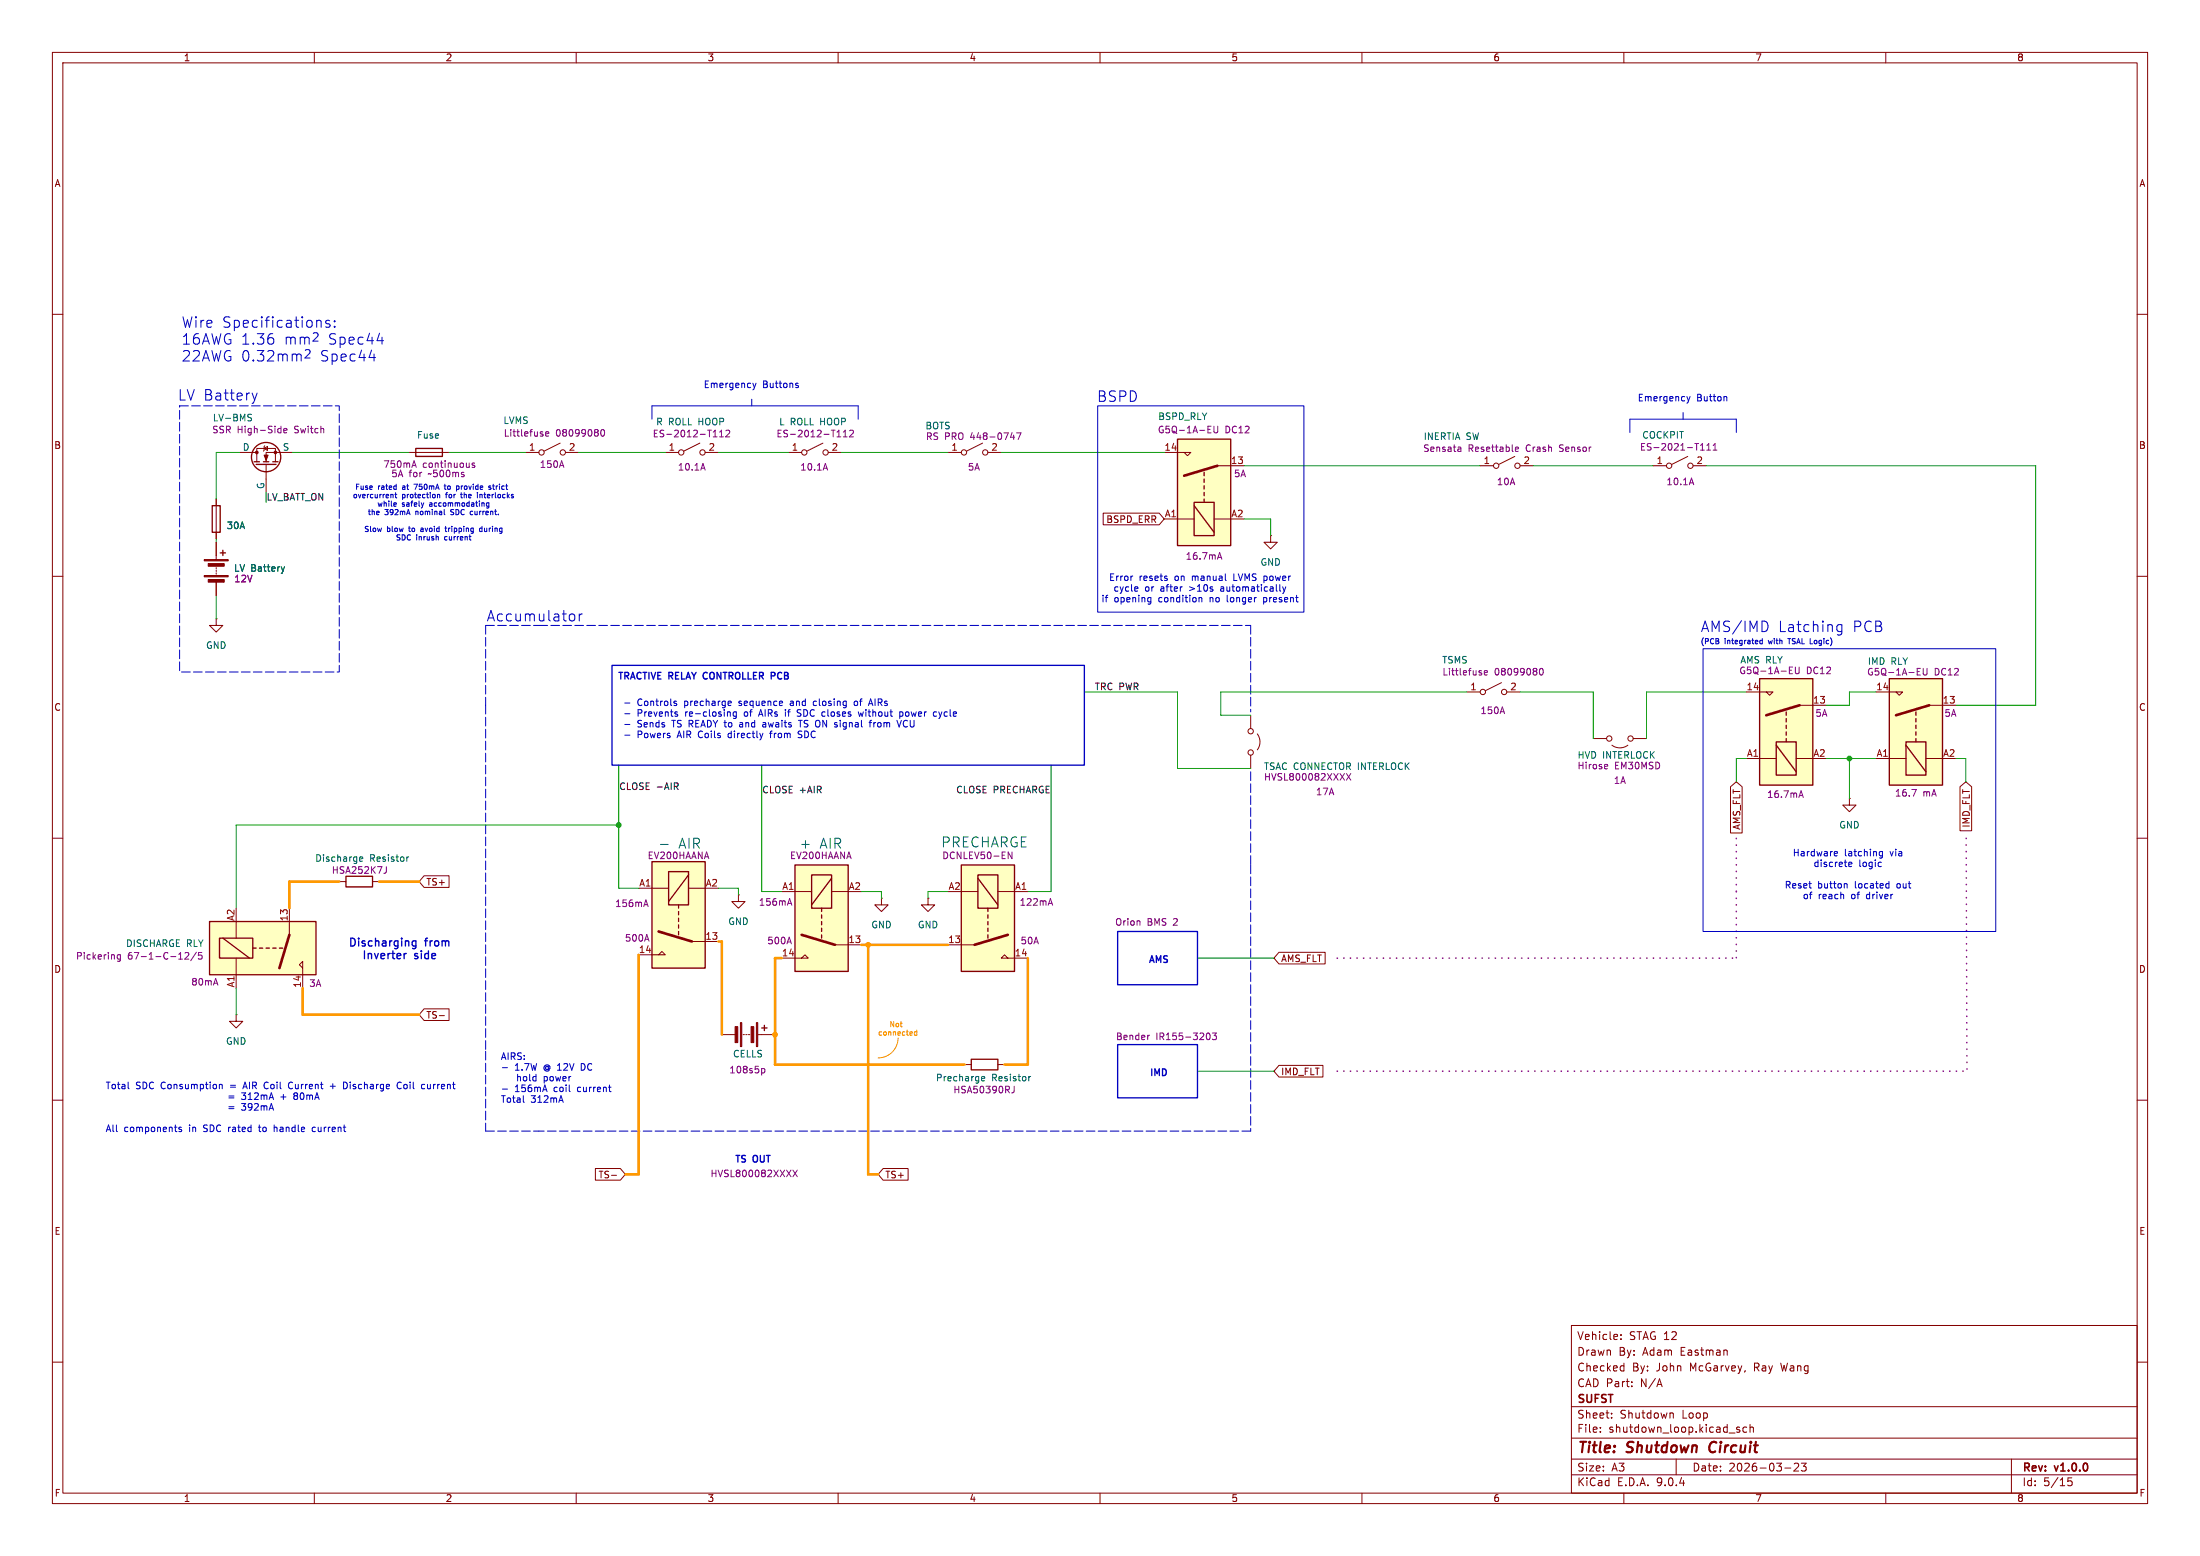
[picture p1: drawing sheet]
<svg xmlns="http://www.w3.org/2000/svg" width="420mm" height="297mm" viewBox="0 0 420 297" stroke-linecap="round" stroke-linejoin="round" font-family="sans-serif">
<g fill="none" stroke="#840000" stroke-width=".19">
<path d="M10 10h400v277h-400zM12 12h396v273h-396zM60 10v2M110 10v2M160 10v2M210 10v2M260 10v2M310 10v2M360 10v2M10 60h2M408 60h2M10 110h2"/>
<path d="M41.3 118.1v1.3h1.2l-1.2 1.3-1.3-1.3h1.3M41.3 118.1h.1M408 110h2M10 160h2M408 160h2M10 210h2M408 210h2M300 253h108v32h-108zM309.4 255.5v.2M309.4 254.8v.1M10 260h2M300 278.5h108"/>
<path d="M300 274.5h108M300 268.5h108M305.5 273.2v.2M305.5 272.5v.1M307.7 270.5v.2M307.7 269.8v.1M309.6 260.7l.4 .1M310 260.2v1.5M310 261.6l-.4 .1M311.5 264.5v.2M311.5 263.8v.1M319 269.7h.2l.2 .2v.8"/>
<path d="M320 278.5v3M331.6 272.8l.5 .2 .1 .2-.3 .2-.4-.1M331.6 272.5h.5M333.4 272.5l-.4-.1-.3 .3 .2 .6h.5M334.1 272.5l.2-.1 .4 .1v.9M334.1 271.9v1.5M342.5 279.4l.6-.1 .2 .1 .1 .3-1 1.1h1M343.9 279.3h.9l-.5 .6 .4 .1v.6l-.2 .2-.6-.2M384 278.5v6.5M408 260h2M60 285v2M110 285v2"/>
<path d="M160 285v2M210 285v2M260 285v2M300 281.5h108M310 285v2M340.7 280.2h1.2M360 285v2M395.5 282.1h-.7l-.1 .7 .2-.1h.5l.2 .2-.1 .5-.2 .2-.6-.2"/>
</g>
<path d="M326.6 275.5a1.27 1.27 0 0 0 0 1.6" fill="none" stroke="#840000" stroke-width=".4"/>
<path d="M183.5 165.1h10.2v20.3h-10.2z" fill="#ffffc2"/>
<g fill="none" stroke="#840000" stroke-width=".19">
<path d="M282.6 88.9h2.5M289.2 87.1l-3.1 1.5M290.2 88.9h2.5M315.6 88.9h2.5M322.2 87.1l-3 1.5M323.2 88.9h2.6M183.5 170.2h3.2M190.5 170.2h5.7M181 180.3h5.1M192.4 182.9l-.6-.7-.7 .7h5.1"/>
<circle cx="285.6" cy="88.9" r=".51"/>
<circle cx="289.7" cy="88.9" r=".51"/>
<circle cx="318.6" cy="88.9" r=".51"/>
<circle cx="322.7" cy="88.9" r=".51"/>
</g>
<path d="M183.5 165.1h10.2v20.3h-10.2zM186.7 167h3.8v6.4h-3.8zM186.7 167.6l3.8 5.1M188.6 173.4v.6M188.6 174.6v.7M188.6 175.9v.6M188.6 177.2v.6M188.6 178.4v.7" fill="none" stroke="#840000" stroke-width=".25"/>
<path d="M192.4 178.4l-6.3 1.9" fill="none" stroke="#840000" stroke-width=".51"/>
<g fill="none" stroke="#840084" stroke-width=".19">
<path d="M278.5 85.3l.4 .2v.7M278.9 86.1l-.4 .1M278.9 85.6l-.4 .1M289.3 85.8l.6-.2-.1-.2-.3-.1-.2 .2 .1 .6h.4M322.9 91.3l.4 1.2M324.6 85.9h.8M324.6 85l.4-.3v1.2M325.8 85.9h.8M325.8 85l.4-.3v1.2M327 85.9h.8M327 85l.4-.3v1.2M193.2 162.6v1.3l-.7-1.3v1.3"/>
<path d="M200.2 172.4h.6M200.5 171.5l.5 1.3"/>
</g>
<path d="M335.9 129.5h10.2v20.4h-10.2z" fill="#ffffc2"/>
<g fill="none" stroke="#840000" stroke-width=".19">
<path d="M280 132.1h2.6M286.6 130.3l-3 1.5M287.7 132.1h2.5M333.4 132.1h5.1l-.7 .6-.6-.6M343.5 134.6h5.1M304.2 141h2.5M307.7 142.2a2.54 2.54 0 0 0 3.1 0M311.8 141h2.5M333.4 144.8h5.7M342.9 144.8h3.2M141 170.8v1.3h1.2l-1.2 1.3-1.3-1.3h1.3M141 170.8h.1"/>
<path d="M45.1 193.7v1.2h1.3l-1.3 1.3-1.3-1.3h1.3M45.1 193.7h.1"/>
<circle cx="283.1" cy="132.1" r=".51"/>
<circle cx="287.1" cy="132.1" r=".51"/>
<circle cx="307.2" cy="141" r=".51"/>
<circle cx="311.3" cy="141" r=".51"/>
</g>
<path d="M335.9 129.5h10.2v20.4h-10.2zM341 135.9v.6M341 137.2v.6M341 138.4v.7M341 139.7v.6M339.1 141.6h3.8v6.4h-3.8zM339.1 142.2l3.8 5.1M341 141v.6" fill="none" stroke="#840000" stroke-width=".25"/>
<path d="M343.5 134.6l-6.3 1.9" fill="none" stroke="#840000" stroke-width=".51"/>
<path d="M283.4 128.4l.6-.1-.1-.2-.4-.1-.1 .2v.6h.5M294 127.7l.2-.1a.68 .68 0 0 1 .4 .6 .68 .68 0 0 1-.4 .6l-.3-.4zM341.6 127.9h.4M341.6 128.6h.6M341.6 127.3h.6M342.7 127.3v1.1l.3 .2 .3-.1 .2-.1v-1.1M306.5 145.9l.4 .1v.2l-.6 .1M306.9 146.7l-.4 .1M343.5 151.9h.6M343.8 150.9l.5 1.3" fill="none" stroke="#840084" stroke-width=".19"/>
<path d="M224.8 83.8h10.1v20.3h-10.1z" fill="#ffffc2"/>
<path d="M222.2 86.4h5.1l-.6 .6-.6-.6M222.2 99.1h5.8M231.8 99.1h3.1M232.4 88.9h5.1" fill="none" stroke="#840000" stroke-width=".19"/>
<path d="M224.8 83.8h10.1v20.3h-10.1zM228 95.9h3.8v6.3h-3.8zM228 96.5l3.8 5.1M229.9 90.2v.6M229.9 91.4v.7M229.9 92.7v.6M229.9 94v.6M229.9 95.3v.6" fill="none" stroke="#840000" stroke-width=".25"/>
<path d="M232.4 88.9l-6.3 1.9" fill="none" stroke="#840000" stroke-width=".51"/>
<path d="M230.6 82h.4M230.6 82.6h.6M230.6 81.4h.6M231.7 81.4v1l.3 .2h.3l.2-.2v-1M232.5 106.4h.6M232.8 105.5l.5 1.3" fill="none" stroke="#840084" stroke-width=".19"/>
<path d="M40 175.9h20.3v10.2h-20.3z" fill="#ffffc2"/>
<g fill="none" stroke="#840000" stroke-width=".19">
<path d="M41.3 95.3v7.6M127 86.4h2.5M133.6 84.6l-3 1.5M134.6 86.4h2.6M150.5 86.4h2.5M157.1 84.6l-3 1.5M158.1 86.4h2.6M181 86.4h2.5M187.6 84.6l-3.1 1.5M188.6 86.4h2.5M242.6 102.2v1.3h1.2l-1.2 1.3-1.3-1.3h1.3M242.6 102.2h.1"/>
<path d="M238.8 136.5v2.6M238.8 144.1v2.6M240 140.1a2.54 2.54 0 0 1 0 3M45.1 175.9v3.2M55.2 173.4v5M45.1 182.9v5.7M57.8 184.8l-.7-.6 .7-.7v5.1"/>
<circle cx="130" cy="86.4" r=".51"/>
<circle cx="134.1" cy="86.4" r=".51"/>
<circle cx="153.5" cy="86.4" r=".51"/>
<circle cx="157.6" cy="86.4" r=".51"/>
<circle cx="184" cy="86.4" r=".51"/>
<circle cx="188.1" cy="86.4" r=".51"/>
<circle cx="238.8" cy="139.6" r=".51"/>
<circle cx="238.8" cy="143.6" r=".51"/>
</g>
<path d="M40.5 96.5h1.5v5.1h-1.5zM40 175.9h20.3v10.2h-20.3zM41.9 179.1h6.4v3.8h-6.4zM42.5 179.1l5.1 3.8M48.3 181h.6M49.5 181h.7M50.8 181h.6M52.1 181h.6M53.3 181h.7" fill="none" stroke="#840000" stroke-width=".25"/>
<path d="M55.2 178.4l-1.9 6.4" fill="none" stroke="#840000" stroke-width=".51"/>
<g fill="none" stroke="#840084" stroke-width=".19">
<path d="M134.2 88.5l.4 1.2M136.2 83.4h.7M137.4 83.4h.7M137.4 82.5l.3-.4v1.3M138.6 82.2l.5-.1 .2 .4-.8 .9h.8M157.6 88.5l.4 1.2M159.8 83.4h.7M161 83.4h.7M161 82.5l.4-.4v1.3M162.2 82.2l.5-.1 .2 .4-.8 .9h.8M192.9 83.5h.8M193.5 83v.9"/>
<path d="M194.1 82.6h.8l-.5 1.3M257 147.6l.9 1.3M257.9 147.6l-.9 1.3M23 182.2v1.1l-.3 .2-.3-.1M23 182.3l-.4-.1-.2 .3 .1 .5h.5M34.1 183.1h.7M34.2 182.1l.3-.3v1.3M35.3 181.9l.5-.1 .2 .4-.7 .9h.7M37.5 181.7l-1.1 1.7M38.5 181.8h-.6v.6l.1-.1 .5 .1 .1 .1-.1 .5-.2 .1-.4-.1"/>
</g>
<path d="M151.8 165.1h10.1v20.3h-10.1z" fill="#ffffc2"/>
<path d="M45.7 86.4h3.3M49 88.1v-2.5h3.6v2.5M50.4 85.6l.7-.4v.8zM50.5 85.1l-.2 1M50.8 88.6v5.4M55.9 86.4h-5.1v1.7M149.2 170.2h5.7M158.7 170.2h3.2M149.2 182.9h5.1l-.6-.7-.7 .7M159.4 180.3h5.1" fill="none" stroke="#840000" stroke-width=".19"/>
<g fill="none" stroke="#840000" stroke-width=".25">
<path d="M48.5 88.1h1M48.9 88.6h3.8M50.3 88.1h1M52.1 88.1h1M151.8 165.1h10.1v20.3h-10.1zM154.9 167h3.8v6.4h-3.8zM156.8 173.4v.6M156.8 174.6v.7M156.8 175.9v.6M156.8 177.2v.6M156.8 178.4v.7M158.7 167.6l-3.8 5.1"/>
<circle cx="50.8" cy="87.2" r="2.79"/>
</g>
<path d="M153 178.4l6.4 1.9" fill="none" stroke="#840000" stroke-width=".51"/>
<path d="M53.5 81.8h.1M53.6 81.4v1.2M53.6 82.6h-.1M54.2 82.2l.6-.1-.1-.3h-.3l-.2 .2v.6h.5M150.4 172.4h.6M150.7 171.5l.5 1.3" fill="none" stroke="#840084" stroke-width=".19"/>
<g fill="#840000" stroke="#840000" stroke-width=".19">
<path d="M50.4 86.9h.8l-.4 1z"/>
<circle cx="49" cy="86.4" r=".25"/>
<circle cx="52.6" cy="86.4" r=".25"/>
</g>
<path d="M47.5 79.7l.4 .1 .1 .3-.2 .2h-.3M47.5 79.1h.5" fill="none" stroke="#006464" stroke-width=".19"/>
<path d="M360.7 129.5h10.1v20.4h-10.1z" fill="#ffffc2"/>
<g fill="none" stroke="#840000" stroke-width=".19">
<path d="M78.1 86.4h7.6M358.1 132.1h5.1l-.6 .6-.7-.6M368.3 134.6h5.1M353.1 152.4v1.3h1.2l-1.2 1.2-1.3-1.2h1.3M353.1 152.4h.1M358.1 144.8h5.8M367.7 144.8h3.1M64.8 168.3h1.2M71.1 168.3h1.3M168.3 171.5v1.2h1.2l-1.2 1.3-1.3-1.3h1.3M168.3 171.5h.1M137.8 197.5h2.5"/>
<path d="M141.9 197.5h.2M142.4 197.5h.2M142.9 197.5h.2M144.7 197.5h3.3"/>
</g>
<path d="M79.4 85.6h5.1v1.5h-5.1zM360.7 129.5h10.1v20.4h-10.1zM365.8 135.9v.6M365.8 137.2v.6M365.8 138.4v.7M365.8 139.7v.6M363.9 141.6h3.8v6.4h-3.8zM363.9 142.2l3.8 5.1M365.8 141v.6M66 167.3h5.1v2h-5.1zM145.4 196.2h1M145.9 195.7v1" fill="none" stroke="#840000" stroke-width=".25"/>
<path d="M368.3 134.6l-6.4 1.9" fill="none" stroke="#840000" stroke-width=".51"/>
<path d="M78.7 88.9h.7M79 88l.5 1.2M90.6 88.4h-.3l-.2 .2 .1 .1 .4 .2v.3h-.5M366 128.2h.4M366 128.8h.6M366 127.6h.6M367.2 127.6v1l.2 .2h.4l.1-.2v-1M365 150.7h.8l-.5 1.3M73.8 165.4l-.1 1.1-.4 .2M145.4 204l.4-.1 .2 .3-.1 .5h-.5" fill="none" stroke="#840084" stroke-width=".19"/>
<path d="M68.6 164l.7-.1-.1-.3h-.4l-.2 .1 .1 .6h.5M78 163.6l-.3 .2" fill="none" stroke="#006464" stroke-width=".19"/>
<g fill="#840000" stroke="#840000" stroke-width=".19">
<path d="M144.4 195.2h.3v4.6h-.3z"/>
<path d="M141.4 195.2h.2v4.6h-.2z"/>
<path d="M143.4 196h.5v3h-.5z"/>
<path d="M140.3 196h.5v3h-.5z"/>
</g>
<path d="M124.5 164.5h10.1v20.3h-10.1z" fill="#ffffc2"/>
<g fill="none" stroke="#840000" stroke-width=".19">
<path d="M41.3 95.3v1.2M100.3 86.4h2.6M106.9 84.6l-3 1.5M107.9 86.4h2.6M210.6 97.9h10.7l.9 1.2-.9 1.1h-10.7zM41.3 101.6v1.3M41.3 103.5v3.3M41.3 108.3v.3M41.3 108.8v.3M41.3 109.3v.3M41.3 111.1v2.6M330.4 150.2l1.1-1 1.1 1v8.8h-2.2z"/>
<path d="M374.2 150.2l1.1-1 1.1 1v8.4h-2.2zM81 167.2h4.7v2.2h-4.7l-1-1.1zM121.9 169.5h5.7M131.4 169.5h3.2M132.1 179.7h5.1M177.2 171.5v1.2h1.2l-1.2 1.3-1.3-1.3h1.3M177.2 171.5h.1M81 192.6h4.7v2.2h-4.7l-1-1.1zM83.9 193.9h.9M121.9 182.2h5.1l-.6-.6-.7 .6M244.2 181.8h8.8v2.2h-8.8l-1-1.1zM184.1 203.2h1.3"/>
<path d="M190.5 203.2h1.3M244.2 203.4h8.4v2.2h-8.4l-1-1.1zM113.7 223h4.7l1 1.2-1 1.1h-4.7zM116.7 224.3h1M168.6 223h4.8v2.3h-4.8l-1-1.1z"/>
<circle cx="103.4" cy="86.4" r=".51"/>
<circle cx="107.4" cy="86.4" r=".51"/>
</g>
<path d="M42 105.5h1.1M42.5 105v1M124.5 164.5h10.1v20.3h-10.1zM127.6 166.4h3.8v6.3h-3.8zM129.5 172.7v.7M129.5 174v.6M129.5 175.3v.6M129.5 176.5v.7M129.5 177.8v.6M131.4 167l-3.8 5.1M185.4 202.2h5.1v2h-5.1z" fill="none" stroke="#840000" stroke-width=".25"/>
<path d="M125.7 177.8l6.4 1.9" fill="none" stroke="#840000" stroke-width=".51"/>
<path d="M54.3 108.2l-.3 .8M126.1 161.2h1.4M187.4 205.9l.6-.1-.1-.3h-.3l-.2 .2v.6h.5M196.8 205.5l-.4 .2" fill="none" stroke="#006464" stroke-width=".19"/>
<path d="M104.2 82.8l.6-.1-.1-.2-.4-.1-.1 .2v.6h.5M114.8 82.1l.2-.1a.68 .68 0 0 1 .4 .6 .68 .68 0 0 1-.4 .7l-.3-.5zM123 172.7h.6M123.3 171.8l.4 1.2M219.5 197.6l-.3 .1M230.4 197.3l.2-.1a.68 .68 0 0 1 .4 .6 .68 .68 0 0 1-.4 .6l-.2-.1M231.4 197.2h.8l-.4 .5 .4 .1v.5l-.2 .1-.6-.1M193.6 207.3v1.1l-.5 .2M151.4 223.3l.8 1.3M152.2 223.3l-.8 1.3" fill="none" stroke="#840084" stroke-width=".19"/>
<g fill="#840000" stroke="#840000" stroke-width=".19">
<path d="M39 106.8h4.6v.3h-4.6z"/>
<path d="M39 109.9h4.6v.2h-4.6z"/>
<path d="M39.8 107.6h3v.5h-3z"/>
<path d="M39.8 110.6h3v.5h-3z"/>
</g>
<path d="M129 150.1l.5 .6M129.3 149.5l.2 .2-.2 .3" fill="none" stroke="#0f0f0f" stroke-width=".19"/>
<path d="M34.3 77.5h30.5v50.8h-30.5zM92.7 119.4v15.2M92.7 119.4h10.2M102.9 119.4h135.9M238.8 119.4v16.5M92.7 134.6v66.1M238.8 147.3v17.8M238.8 165.1v50.8M92.7 215.9h10.2M92.7 200.7v15.2M238.8 215.9h-135.9" fill="none" stroke="#0000c2" stroke-width=".19" stroke-dasharray="1.7 .6"/>
<g fill="none" stroke="#0000c2" stroke-width=".19">
<path d="M48.1 75l.5 1.4M48.6 76.4l-.2 .4M49.1 75l-.5 1.4M52.2 64.6v.9M60.7 61.1h.3l.3 .3v1.1M62.9 61.2l-.4-.1-.3 .3 .1 .3 .6 .2v.5h-.7M63.9 62.3v.2M63.9 61.2v.2M70.5 68.2h1.2M71.4 67.6v1.3M72 65h1.2M143.5 76.2v1.3"/>
<path d="M143.7 73.1l.3 .9M144 74l-.3 .4M144.3 73.1l-.3 .9M152.1 73.6h.3v.2l-.4 .2M152.1 73.1l.3 .1M209.5 77.5h39.4v39.3h-39.4zM321.3 78.7v1.3M322 75.7l.3 .8M322.3 76.5l-.3 .5M322.6 75.7l-.3 .8M329.5 75.7l.2 .2v.6M74.7 94.4h.3v.6"/>
<path d="M75.3 96h.3l.1 .2-.5 .1M75.4 94.4h.4M75.5 94v.9l.3 .1M75.6 96.6h-.3M79 92.4h.7M80.9 96l-.2 .6M83.5 94.5l.4-.1v.6M83.5 94.4v.6M84.8 92.8h.4M84.8 98.1l.1 .1M84.9 92.4v.9l.3 .1M86 98.2h.2"/>
<path d="M87.2 92.8h.2l.2 .1-.1 .5h-.3M89.9 98.2h.2M91.1 94.4v.6M93.3 96v.8l-.2 .2-.2-.1M93.3 96h-.3l-.1 .2v.4h.4M93.7 92.8h-.3l-.1 .1 .1 .1 .3 .1v.3h-.4M94 92.8h.4M94.2 92.4v1M124.5 80v-2.5h39.3v2.5M311.1 82.6v-2.6h20.4v2.6M80.4 100.8h.1M80.4 101.1l-.1 .1 .1 .3"/>
<path d="M83.5 102.4l.2 .2v.5M84.9 100.8h.4M85.1 100.5v.8l.2 .2M89.8 103.1h.1M92 100.8h-.3l-.2 .2 .1 .4h.4M92 100.5v1M109.1 117.2a.54 .54 0 0 1 .6 .4v.5a.54 .54 0 0 1-.6 .4M110.6 117.2v1.3M111.2 117.2l-.4 .1-.2 .3M216.1 110h.2M216.8 112l.4 .1v.2l-.6 .1M217.2 112.8l-.4 .1"/>
<path d="M219.3 114l.4 .1M219.7 114v1.1l-.2 .2M219.7 114.8l-.4 .1M222.8 110.4v.3M228.9 114.2l.2-.2 .3 .1v.8M228.9 114v.9M241.2 114.8l.4 .1M241.2 114v1.3M244.4 112.8l.1 .1M244.9 112l.3 .9M245.2 112.9l-.3 .4M245.5 112l-.3 .9"/>
<path d="M337.3 118.8a1.39 1.39 0 0 1 0 1.5M351.6 119.2v1.6a.54 .54 0 0 1-.8 .3M351.6 119.3l-.6-.1-.2 .2M119.3 134.2h.9M119.3 136.2h.9M119.3 138.3h.9M128.7 134.2l.5 .2-.1 .2-.3 .1M128.7 133.9h.4M129 136.3l.3 .1 .1 .1-.4 .2M129 135.9h.3M139.2 133.8l.3 .1 .1 .2-.6 .2M139.2 135.9l.2 .2v.6"/>
<path d="M139.5 134.6l-.3 .1M140 137.1h.1M140.6 135.9h-.4l-.2 .2 .1 .6h.5M140.6 135.9v1l-.3 .2M141.6 137.9l-.4 .1M141.7 138.3h-.3l-.2 .2v.2l.5 .1M145.2 135.5l-.4 1.2M145.6 138h.5M146.1 138.3h-.3l-.2 .2v.2l.5 .1M146.9 140h.5M147.2 139.6l-.1 1.2M149.9 135.5v.1"/>
<path d="M149.9 135.9v.8M152.2 136.7h.5M152.2 135.6v.3l.5 .2M152.4 137.5h.7M152.8 137.5v1.3M152.9 139.5h-.3l-.2 .3 .1 .3 .3 .1M155.5 133.8l-.2 .3v.3l.2 .3M163.6 133.9l-.3-.1-.2 .3v.5l.2 .1 .3-.1M163.8 135.9l.3 .8 .2-.6 .3 .6 .2-.8M165.8 134.7l.4-1.3 .4 1.3M165.9 134.3h.6M165.9 137.9h.5"/>
<path d="M166.1 137.6v.1M166.8 137.9v.9M167.2 137.9l-.4 .3M171.8 135.9h.3l.3 .2-.1 .6h-.5M171.8 135.9v1.2M172.1 137.5l-.4 1.3M172.9 137.5a.66 .66 0 0 0-.5 .7 .66 .66 0 0 0 .6 .6M179.2 135.9l.3 .8-.3 .4M325.1 123.8h55.9v54h-55.9zM336.4 121.9v1M336.4 122.3l-.3-.1-.1 .2 .1 .4h.3M350.8 120.4l.2 .2 .6-.1"/>
<path d="M119.3 140.3h.9M152.4 140.7l.4 .1M350.2 163.3h.5M350.2 162.6l.4-.1 .2 .3-.6 .1M352.3 168.7l.3 .1v.7M353 164.6v.8h.5M353.5 164.6v.3l-.6 .1M359 164.6h.2M359.2 165.4h-.2M359.4 162.6l-.4-.1-.2 .3 .1 .5h.5M359.4 162.5v1.1l-.3 .2-.3-.1M360.2 168.7h.4"/>
<path d="M360.6 168.2v1.3M360.6 169.4l-.4 .1M24.5 207.6l.1 .2M34.6 215.2h-.3l-.2 .1 .1 .2 .4 .1v.3h-.5M41.9 207v.8M41.9 207.1l.2-.1h.3v.8M43.7 209.2h1M43.7 209.6h1M43.7 211.2h1M43.7 211.6h1M46.1 208.6h.8l-.4 .5 .3 .1v.5l-.1 .2-.6-.2M46.1 210.6h.8l-.4 .5 .3 .1v.6l-.1 .1-.6-.1"/>
<path d="M46.8 206.6l-.4 1.2M47.4 209.9h.7M47.4 209l.3-.4v1.3M48.1 211.2l-.2 .2h-.4l-.1-.2v-.3l.2-.3h.3l.2 .3a.84 .84 0 0 1-.4 1h-.2M48.6 210.8l.5-.2 .2 .4M49.3 208.7v.3M49.3 215.2h.5M49.5 214.7v1.1l.2 .2M50 209l.4 .2M50 211.1l.4 .1M50.4 209.2v.7M50.4 211.2v.7"/>
<path d="M50.9 209.1l-.3-.1-.2 .2M50.9 211.1h-.3l-.2 .1M52.3 214.7v1.3M52.8 215.2h-.3l-.2 .1M55.6 206.6a.64 .64 0 0 0-.5 .6 .64 .64 0 0 0 .5 .6M57.9 208.7a.69 .69 0 0 1-.3 1.2l-.1-.1M60.2 215.2h-.4l-.2 .2 .1 .5h.5M60.2 209.5h.6M60.5 208.6l.4 1.3M63 207.3h1M63.5 206.9v.9M65.6 206.6a.64 .64 0 0 1 .7 .6 .64 .64 0 0 1-.7 .6"/>
<path d="M76.6 206.7a.6 .6 0 0 0-.8 .4 .6 .6 0 0 0 .6 .7l.2-.1M80.9 207h.2M81.1 207.8h-.2M81.6 207v.6l.2 .2M95.9 203.8h1M95.9 207.9h1M99.9 210.2l.2 .2M111.3 203h-.3v1.3h.3M116.2 207.5h.5M116.5 208.4h.2"/>
</g>
<path d="M331.5 170.2v12.7M331.5 160v10.2M375.3 160l.2 44.4M255.3 182.9h76.2M255.3 204.5h120" fill="none" stroke="#840084" stroke-width=".3" stroke-dasharray=".1 1.2"/>
<g fill="none" stroke="#009600" stroke-width=".19">
<path d="M45.7 86.4h-4.4v8.9M55.9 86.4h22.2M85.7 86.4h14.6M110.5 86.4h16.5M137.2 86.4h13.3M160.7 86.4h20.3M191.1 86.4h31.1M237.5 88.9h45.1M237.5 99.1h5.1v3.1M292.7 88.9h22.9M325.8 88.9h62.8v45.7h-15.2M41.3 102.9v.6"/>
<path d="M41.3 113.7v4.4M207 132.1h17.8v14.6h14M280 132.1h-47v4.4h5.8M290.2 132.1h14v8.9M333.4 132.1h-19.1v8.9M358.1 132.1h-5v2.5h-4.5M118.1 157.5h-73v15.9M118.1 146.1v23.4h3.8M145.4 146.1v24.1h3.8M200.7 146.1v24.1h-4.5M333.4 144.8h-1.9v4.4M348.6 144.8h9.5"/>
<path d="M353.1 144.8v7.6M373.4 144.8h1.9v4.4M137.2 169.5h3.8v1.3M164.5 170.2h3.8v1.3M181 170.2h-3.8v1.3M45.1 188.6v5.1M228.6 182.9h14.6M228.6 204.5h14.6"/>
</g>
<path d="M64.8 168.3h-9.6v5.1M72.4 168.3h7.6M137.2 179.7h.6v17.8M57.8 188.6v5.1h22.2M121.9 182.2v42h-2.5M149.2 182.9h-1.2v20.3h36.1M164.5 180.3h16.5M165.7 180.3v43.9h1.9M196.2 182.9v20.3h-4.4" fill="none" stroke="#f90" stroke-width=".5"/>
<path d="M171.4 198.1a3.8 3.8 0 0 1-3.8 3.8M175 196.6v1M175 197l-.3-.1-.2 .2 .1 .5h.4" fill="none" stroke="#f90" stroke-width=".19"/>
<path d="M116.8 127h90.2v19.1h-90.2zM78 179.7v.9M79.4 179.6v1.2l-.3 .3-.3-.1M79.4 179.7l-.4-.1-.3 .3 .1 .6h.6M213.4 177.8h15.2v10.2h-15.2zM77.1 182v1M77.2 182.1l-.1 .2M213.4 199.4h15.2v10.2h-15.2z" fill="none" stroke="#0000c2" stroke-width=".25"/>
<g fill="#f90" stroke="#f90" stroke-width=".19">
<circle cx="148" cy="197.5" r=".46"/>
<circle cx="165.7" cy="180.3" r=".46"/>
</g>
<g fill="#009600" stroke="#009600" stroke-width=".19">
<circle cx="118.1" cy="157.5" r=".46"/>
<circle cx="353.1" cy="144.8" r=".46"/>
</g>
<g font-size="2.8" fill="#0000c2">
<text x="34.5" y="62.8">Wire</text>
<text x="42.3" y="62.8">Specifications:</text>
<text x="34.5" y="66">16AWG 1.36</text>
<text x="34.5" y="69.2">22AWG 0.32mm^{2}Spec44</text>
<text x="54.2" y="66">mm^{2}Spec44</text>
<text x="33.9" y="76.7">LV Battery</text>
<text x="209.4" y="76.9">BSPD</text>
<text x="92.8" y="118.8">Accumulator</text>
<text x="324.6" y="120.9">AMS/IMD</text>
<text x="339.5" y="120.9">Latching</text>
<text x="353.7" y="120.9">PCB</text>
</g>
<g font-size="2.8" fill="#840000">
<text x="301" y="277.9">Title:</text>
<text x="310.6" y="277.9">Shutdown</text>
<text x="327.2" y="277.9">Circuit</text>
</g>
<text font-size="2.7" fill="#006464" x="179.6" y="162">PRECHARGE</text>
<g font-size="2.7" fill="#840084">
<text x="129.5" y="162.2">AIR</text>
<text x="152.6" y="162.2">+</text>
<text x="156.4" y="162.2">AIR</text>
</g>
<g font-size="2.1" fill="#0000c2">
<text x="66.4" y="181">Discharging</text>
<text x="69" y="183.4">Inverter</text>
<text x="79.1" y="183.4">side</text>
<text x="81.1" y="181">from</text>
</g>
<g font-size="2.1" fill="#840000">
<text x="301" y="256">Vehicle:</text>
<text x="311" y="256">STAG 12</text>
<text x="301" y="262">Checked</text>
<text x="301" y="259">Drawn</text>
<text x="309" y="259">By:</text>
<text x="311.6" y="262">By:</text>
<text x="313.7" y="259">Adam</text>
<text x="316.2" y="262">John</text>
<text x="321" y="259">Eastman</text>
<text x="322.7" y="262">McGarvey,</text>
<text x="335.1" y="262">Ray</text>
<text x="340.4" y="262">Wang</text>
<text x="301" y="268.2">SUFST</text>
<text x="301" y="265">CAD Part:</text>
<text x="313.2" y="265">N/A</text>
<text x="301" y="273.7">File:</text>
<text x="301" y="271">Sheet:</text>
<text x="307.1" y="273.7">shutdown_loop.kicad_sch</text>
<text x="309.2" y="271">Shutdown</text>
<text x="321.2" y="271">Loop</text>
<text x="301" y="281.1">Size:</text>
<text x="307.6" y="281.1">A3</text>
<text x="323" y="281.1">Date:</text>
<text x="330" y="281.1">2026-03-23</text>
<text x="386" y="281.3">Rev:</text>
<text x="392.4" y="281.3">v1.0.0</text>
<text x="301" y="283.9">KiCad</text>
<text x="308.7" y="283.9">E.D.A.</text>
<text x="316.3" y="283.9">9.0.4</text>
<text x="386" y="283.9">Id:</text>
<text x="390.1" y="283.9">5/15</text>
</g>
<g font-size="1.8" fill="#840000">
<text x="35" y="11.9">1</text>
<text x="85" y="11.9">2</text>
<text x="135" y="11.9">3</text>
<text x="185" y="11.9">4</text>
<text x="235" y="11.9">5</text>
<text x="285" y="11.9">6</text>
<text x="335" y="11.9">7</text>
<text x="385" y="11.9">8</text>
<text x="10.3" y="35.9">A</text>
<text x="408.3" y="35.9">A</text>
<text x="10.3" y="85.9">B</text>
<text x="408.2" y="85.9">B</text>
<text x="211.1" y="100">BSPD_ERR</text>
<text x="10.3" y="135.9">C</text>
<text x="408.2" y="135.9">C</text>
<text x="332.4" y="158.5" transform="rotate(-90 332.4 158.5)">AMS_FLT</text>
<text x="376.2" y="158.1" transform="rotate(-90 376.2 158.1)">IMD_FLT</text>
<text x="81.3" y="169.2">TS+</text>
<text x="10.3" y="185.9">D</text>
<text x="244.5" y="183.8">AMS_FLT</text>
<text x="408.2" y="185.9">D</text>
<text x="81.3" y="194.6">TS-</text>
<text x="244.5" y="205.4">IMD_FLT</text>
<text x="114.2" y="225.1">TS-</text>
<text x="168.9" y="225.1">TS+</text>
<text x="10.3" y="235.9">E</text>
<text x="408.3" y="235.9">E</text>
<text x="10.3" y="285.9">F</text>
<text x="35" y="286.9">1</text>
<text x="85" y="286.9">2</text>
<text x="135" y="286.9">3</text>
<text x="185" y="286.9">4</text>
<text x="235" y="286.9">5</text>
<text x="285" y="286.9">6</text>
<text x="335" y="286.9">7</text>
<text x="385" y="286.9">8</text>
<text x="408.3" y="285.9">F</text>
</g>
<g font-size="1.8" fill="#0000c2">
<text x="134.2" y="74.3">Emergency</text>
<text x="145.6" y="74.3">Buttons</text>
<text x="312.6" y="76.8">Emergency</text>
<text x="323.9" y="76.8">Button</text>
<text x="211.6" y="111.1">Error</text>
<text x="212.5" y="113.1">cycle</text>
<text x="217.5" y="111.1">resets</text>
<text x="218.5" y="113.1">or</text>
<text x="221.7" y="113.1">after</text>
<text x="224.4" y="111.1">on</text>
<text x="227.3" y="113.1">&gt;10s</text>
<text x="227.9" y="111.1">manual</text>
<text x="233.5" y="113.1">automatically</text>
<text x="236" y="111.1">LVMS power</text>
<text x="210.2" y="115.2">if</text>
<text x="212.7" y="115.2">opening</text>
<text x="221.3" y="115.2">condition</text>
<text x="231.3" y="115.2">no</text>
<text x="234.8" y="115.2">longer</text>
<text x="241.9" y="115.2">present</text>
<text x="117.9" y="130.1">TRACTIVE RELAY CONTROLLER PCB</text>
<text x="121.6" y="135">Controls</text>
<text x="121.6" y="137">Prevents</text>
<text x="130.7" y="135">precharge</text>
<text x="130.9" y="137">re-closing</text>
<text x="141.4" y="135">sequence</text>
<text x="142.4" y="137">of</text>
<text x="145.5" y="137">AIRs</text>
<text x="150.6" y="137">if</text>
<text x="151.4" y="135">and</text>
<text x="153.2" y="137">SDC closes</text>
<text x="156" y="135">closing</text>
<text x="164.1" y="135">of</text>
<text x="165.3" y="137">without</text>
<text x="167.1" y="135">AIRs</text>
<text x="173.4" y="137">power</text>
<text x="180.1" y="137">cycle</text>
<text x="121.6" y="139.1">Sends</text>
<text x="121.6" y="141.1">Powers</text>
<text x="128.4" y="139.1">TS READY to</text>
<text x="129.5" y="141.1">AIR Coils</text>
<text x="139.5" y="141.1">directly</text>
<text x="141.9" y="139.1">and</text>
<text x="146.6" y="139.1">awaits</text>
<text x="147.8" y="141.1">from</text>
<text x="153.3" y="141.1">SDC</text>
<text x="153.8" y="139.1">TS ON signal</text>
<text x="167.9" y="139.1">from</text>
<text x="173.4" y="139.1">VCU</text>
<text x="342.1" y="163.7">Hardware</text>
<text x="346.1" y="165.7">discrete</text>
<text x="352.1" y="163.7">latching</text>
<text x="354.9" y="165.7">logic</text>
<text x="361" y="163.7">via</text>
<text x="340.6" y="169.8">Reset</text>
<text x="344" y="171.8">of</text>
<text x="347" y="169.8">button</text>
<text x="347.1" y="171.8">reach</text>
<text x="353.6" y="171.8">of</text>
<text x="354.2" y="169.8">located</text>
<text x="356.6" y="171.8">driver</text>
<text x="362.4" y="169.8">out</text>
<text x="219.1" y="184.2">AMS</text>
<text x="95.5" y="202.5">AIRS:</text>
<text x="20.1" y="208.1">Total</text>
<text x="25.9" y="208.1">SDC Consumption</text>
<text x="44.3" y="208.1">=</text>
<text x="47" y="208.1">AIR Coil</text>
<text x="56.1" y="208.1">Current</text>
<text x="64.2" y="208.1">+</text>
<text x="67" y="208.1">Discharge</text>
<text x="77.5" y="208.1">Coil</text>
<text x="82.3" y="208.1">current</text>
<text x="98.3" y="204.6">1.7W</text>
<text x="98.3" y="208.7">156mA</text>
<text x="99.1" y="206.6">hold</text>
<text x="103.9" y="204.6">@ 12V</text>
<text x="104.4" y="206.6">power</text>
<text x="105.9" y="208.7">coil</text>
<text x="110.6" y="208.7">current</text>
<text x="111.5" y="204.6">DC</text>
<text x="219.3" y="205.7">IMD</text>
<text x="48.6" y="210.2">=</text>
<text x="48.6" y="212.2">=</text>
<text x="51.4" y="210.2">312mA</text>
<text x="51.4" y="212.2">392mA</text>
<text x="59" y="210.2">+</text>
<text x="95.5" y="210.7">Total</text>
<text x="101.4" y="210.7">312mA</text>
<text x="20.1" y="216.3">All</text>
<text x="23.7" y="216.3">components</text>
<text x="36.2" y="216.3">in</text>
<text x="39.2" y="216.3">SDC rated</text>
<text x="50.2" y="216.3">to</text>
<text x="53.3" y="216.3">handle</text>
<text x="60.8" y="216.3">current</text>
<text x="140.1" y="222.3">TS</text>
<text x="143.8" y="222.3">OUT</text>
</g>
<g font-size="1.8" fill="#840084">
<text x="40.4" y="82.9">SSR High-Side</text>
<text x="56.3" y="82.9">Switch</text>
<text x="96.1" y="83.5">Littlefuse</text>
<text x="106.1" y="83.5">08099080</text>
<text x="124.5" y="83.7">ES-2012-T112</text>
<text x="148.1" y="83.7">ES-2012-T112</text>
<text x="176.6" y="82.1">BOTS</text>
<text x="220.9" y="82.9">G5Q-1A-EU</text>
<text x="233.8" y="82.9">DC12</text>
<text x="73.1" y="89.5">750mA</text>
<text x="80.7" y="89.5">continuous</text>
<text x="102.9" y="89.5">150A</text>
<text x="176.7" y="84.2">RS PRO 448-0747</text>
<text x="271.6" y="86.5">Sensata</text>
<text x="280.3" y="86.5">Resettable</text>
<text x="291.4" y="86.5">Crash</text>
<text x="298" y="86.5">Sensor</text>
<text x="313" y="86.2">ES-2021-T111</text>
<text x="74.6" y="91.3">5A</text>
<text x="78.1" y="91.3">for</text>
<text x="81.9" y="91.3">~500ms</text>
<text x="129.3" y="90">10.1A</text>
<text x="152.7" y="90">10.1A</text>
<text x="184.7" y="90">5A</text>
<text x="235.5" y="91.3">5A</text>
<text x="285.7" y="92.8">10A</text>
<text x="318" y="92.8">10.1A</text>
<text x="226.3" y="107">16.7mA</text>
<text x="44.6" y="111.4">12V</text>
<text x="275.3" y="129.1">Littlefuse</text>
<text x="285.3" y="129.1">08099080</text>
<text x="331.9" y="128.9">G5Q-1A-EU</text>
<text x="332.1" y="126.8">AMS RLY</text>
<text x="344.8" y="128.9">DC12</text>
<text x="356.3" y="129.1">G5Q-1A-EU</text>
<text x="356.5" y="127.1">IMD</text>
<text x="369.2" y="129.1">DC12</text>
<text x="282.5" y="136.5">150A</text>
<text x="346.5" y="137">5A</text>
<text x="371.1" y="137">5A</text>
<text x="241.2" y="149.2">HVSL800082XXXX</text>
<text x="301.1" y="147">Hirose</text>
<text x="308" y="149.8">1A</text>
<text x="308.2" y="147">EM30MSD</text>
<text x="251.1" y="152">17A</text>
<text x="337.3" y="152.5">16.7mA</text>
<text x="361.7" y="152.2">16.7</text>
<text x="367.1" y="152.2">mA</text>
<text x="63.3" y="167">HSA252K7J</text>
<text x="123.5" y="164.2">EV200HAANA</text>
<text x="150.7" y="164.2">EV200HAANA</text>
<text x="179.8" y="164.2">DCNLEV50-EN</text>
<text x="117.3" y="173.3">156mA</text>
<text x="144.8" y="173.1">156mA</text>
<text x="194.6" y="173.1">122mA</text>
<text x="119.2" y="179.9">500A</text>
<text x="212.8" y="176.9">Orion</text>
<text x="219" y="176.9">BMS</text>
<text x="224.1" y="176.9">2</text>
<text x="14.4" y="183.4">Pickering</text>
<text x="24.4" y="183.4">67-1-C-12/5</text>
<text x="146.4" y="180.4">500A</text>
<text x="194.7" y="180.4">50A</text>
<text x="36.4" y="188.3">80mA</text>
<text x="58.9" y="188.6">3A</text>
<text x="213" y="198.7">Bender</text>
<text x="220.7" y="198.7">IR155-3203</text>
<text x="139.1" y="205.1">108s5p</text>
<text x="178.6" y="206.6">Precharge</text>
<text x="181.9" y="208.9">HSA50390RJ</text>
<text x="135.5" y="224.9">HVSL800082XXXX</text>
</g>
<g font-size="1.8" fill="#006464">
<text x="40.5" y="80.6">LV-BMS</text>
<text x="79.5" y="83.9">Fuse</text>
<text x="96" y="81.1">LVMS</text>
<text x="125.2" y="81.4">R ROLL HOOP</text>
<text x="148.7" y="81.4">L ROLL HOOP</text>
<text x="221" y="80.4">BSPD_RLY</text>
<text x="313.4" y="83.9">COCKPIT</text>
<text x="46.3" y="86.1">D</text>
<text x="53.9" y="86.1">S</text>
<text x="271.7" y="84.2">INERTIA SW</text>
<text x="50.5" y="93.4" transform="rotate(-90 50.5 93.4)">G</text>
<text x="43.2" y="101.2">30A</text>
<text x="44.6" y="109.3">LV Battery</text>
<text x="240.5" y="108.2">GND</text>
<text x="39.2" y="124.1">GND</text>
<text x="275.2" y="126.8">TSMS</text>
<text x="361" y="127.1">RLY</text>
<text x="241.2" y="147.2">TSAC CONNECTOR INTERLOCK</text>
<text x="301.1" y="145">HVD INTERLOCK</text>
<text x="351" y="158.3">GND</text>
<text x="60.1" y="164.7">Discharge</text>
<text x="70.6" y="164.7">Resistor</text>
<text x="138.9" y="176.8">GND</text>
<text x="166.2" y="177.4">GND</text>
<text x="175.1" y="177.4">GND</text>
<text x="24" y="180.9">DISCHARGE RLY</text>
<text x="43" y="199.6">GND</text>
<text x="139.8" y="202">CELLS</text>
<text x="189.3" y="206.6">Resistor</text>
</g>
<g font-size="1.8" fill="#a90000">
<text x="100.9" y="86.1">1</text>
<text x="108.5" y="86.1">2</text>
<text x="127.6" y="86.1">1</text>
<text x="135.2" y="86.1">2</text>
<text x="151.1" y="86.1">1</text>
<text x="158.7" y="86.1">2</text>
<text x="181.5" y="86.1">1</text>
<text x="189.2" y="86.1">2</text>
<text x="222.2" y="86.1">14</text>
<text x="234.9" y="88.6">13</text>
<text x="283.1" y="88.6">1</text>
<text x="290.8" y="88.6">2</text>
<text x="316.2" y="88.6">1</text>
<text x="323.8" y="88.6">2</text>
<text x="222.3" y="98.8">A1</text>
<text x="235" y="98.8">A2</text>
<text x="280.6" y="131.8">1</text>
<text x="288.2" y="131.8">2</text>
<text x="333.3" y="131.8">14</text>
<text x="358.1" y="131.8">14</text>
<text x="346" y="134.4">13</text>
<text x="370.8" y="134.4">13</text>
<text x="333.4" y="144.5">A1</text>
<text x="346.1" y="144.5">A2</text>
<text x="358.2" y="144.5">A1</text>
<text x="370.9" y="144.5">A2</text>
<text x="121.9" y="169.3">A1</text>
<text x="134.6" y="169.3">A2</text>
<text x="149.2" y="169.9">A1</text>
<text x="161.9" y="169.9">A2</text>
<text x="181" y="169.9">A2</text>
<text x="193.7" y="169.9">A1</text>
<text x="44.8" y="175.9" transform="rotate(-90 44.8 175.9)">A2</text>
<text x="55" y="175.9" transform="rotate(-90 55 175.9)">13</text>
<text x="134.6" y="179.5">13</text>
<text x="121.9" y="182">14</text>
<text x="149.2" y="182.6">14</text>
<text x="161.9" y="180.1">13</text>
<text x="180.9" y="180.1">13</text>
<text x="193.6" y="182.6">14</text>
<text x="44.8" y="188.6" transform="rotate(-90 44.8 188.6)">A1</text>
<text x="57.5" y="188.6" transform="rotate(-90 57.5 188.6)">14</text>
</g>
<text font-size="1.8" fill="#009600" x="50.8" y="95.6">LV_BATT_ON</text>
<g font-size="1.8" fill="#0f0f0f">
<text x="208.9" y="131.8">TRC PWR</text>
<text x="118.1" y="150.9">CLOSE -AIR</text>
<text x="145.4" y="151.5">CLOSE +AIR</text>
<text x="182.4" y="151.5">CLOSE PRECHARGE</text>
</g>
<g font-size="1.4" fill="#0000c2">
<text x="67.2" y="95.3">overcurrent</text>
<text x="67.7" y="93.7">Fuse</text>
<text x="72.2" y="93.7">rated</text>
<text x="76.8" y="95.3">protection</text>
<text x="77.1" y="93.7">at</text>
<text x="79.6" y="93.7">750mA</text>
<text x="85.4" y="95.3">for</text>
<text x="85.7" y="93.7">to</text>
<text x="88.2" y="93.7">provide</text>
<text x="88.5" y="95.3">the</text>
<text x="91.9" y="95.3">interlocks</text>
<text x="94.6" y="93.7">strict</text>
<text x="69.4" y="101.8">Slow</text>
<text x="70.1" y="98.5">the</text>
<text x="71.9" y="96.9">while</text>
<text x="73.5" y="98.5">392mA</text>
<text x="73.9" y="101.8">blow</text>
<text x="76.8" y="96.9">safely</text>
<text x="78.3" y="101.8">to</text>
<text x="79.6" y="98.5">nominal</text>
<text x="80.8" y="101.8">avoid</text>
<text x="82.2" y="96.9">accommodating</text>
<text x="85.8" y="101.8">tripping</text>
<text x="86.5" y="98.5">SDC</text>
<text x="90.5" y="98.5">current.</text>
<text x="92.6" y="101.8">during</text>
<text x="75.5" y="103.4">SDC</text>
<text x="79.4" y="103.4">inrush</text>
<text x="85.1" y="103.4">current</text>
<text x="324.5" y="123.2">(PCB</text>
<text x="329.2" y="123.2">integrated</text>
<text x="337.8" y="123.2">with</text>
<text x="341.8" y="123.2">TSAL Logic)</text>
</g>
<g font-size="1.4" fill="#f90">
<text x="167.5" y="197.9">connected</text>
<text x="169.7" y="196.3">Not</text>
</g>
</svg>
